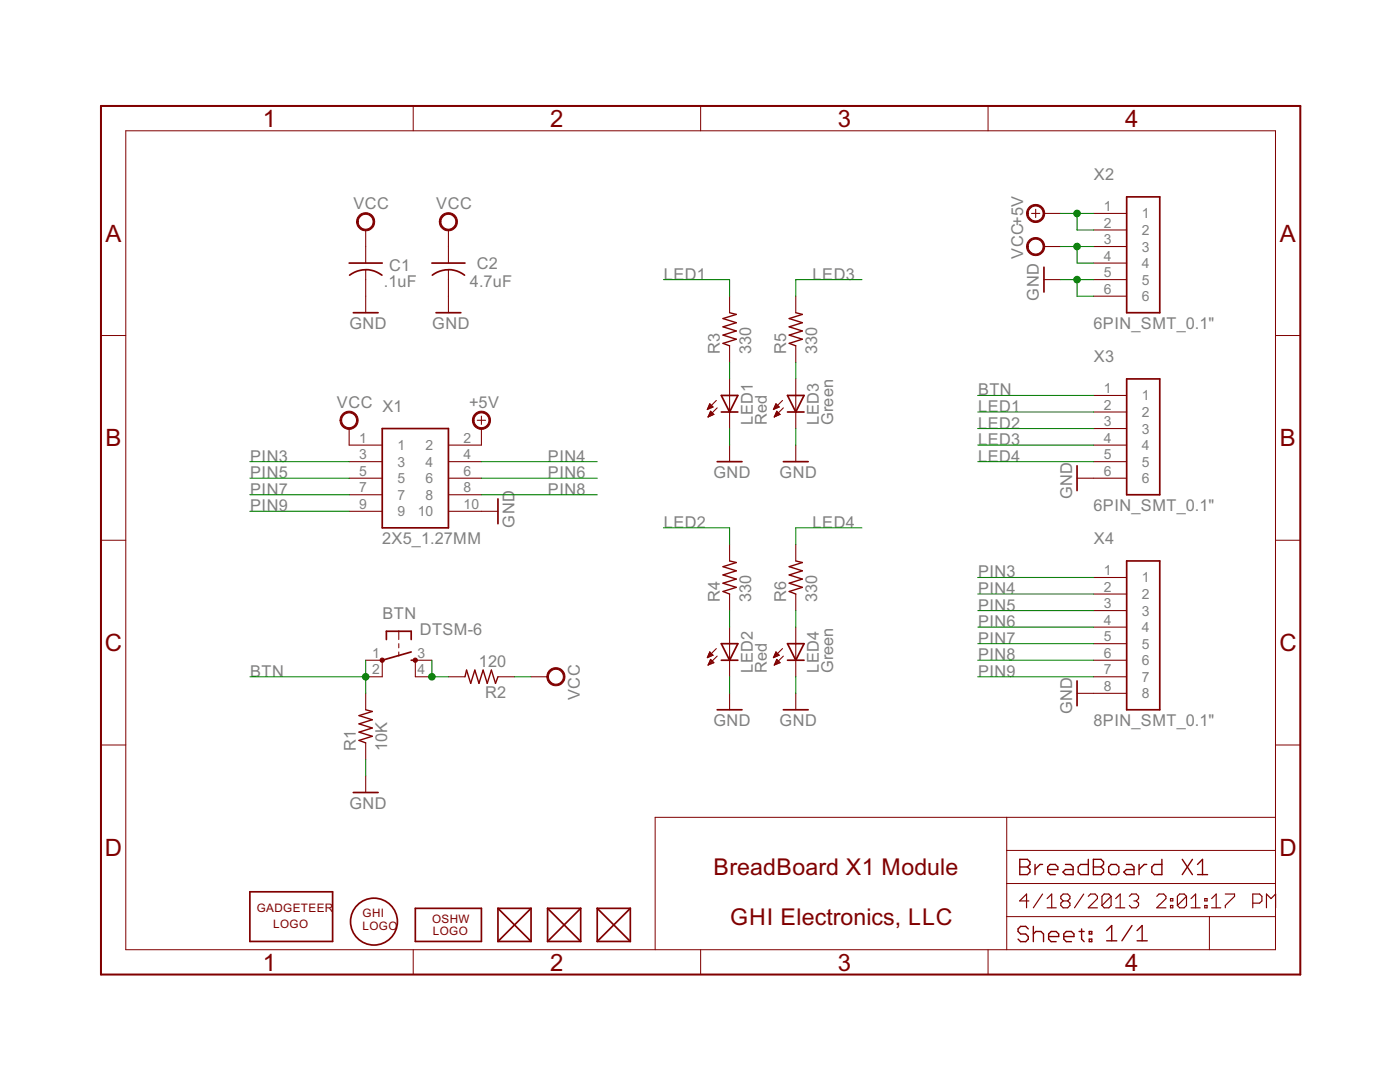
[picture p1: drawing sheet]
<svg xmlns="http://www.w3.org/2000/svg" width="279mm" height="216mm" viewBox="0 0 279 216" stroke-linecap="round" stroke-linejoin="round" font-family="sans-serif">
<g fill="none" stroke="#800000" stroke-width=".34">
<path d="M224.9 39.3h6.6v23.1h-6.6zM69.7 52.5h6.6M73 53.8l1.7 .3 1.5 .8M73 53.8l-1.7 .3-1.5 .8M86.2 52.5h6.6M89.5 53.8l1.7 .3 1.5 .8M89.5 53.8l-1.7 .3-1.5 .8M208.3 53.3v5M70.5 62.4h5M87 62.4h5M144 78.9h3.3l-1.7 3.3zM157.2 78.9h3.3l-1.7 3.3z"/>
<path d="M224.9 75.6h6.6v23.1h-6.6zM76.3 85.5h13.2v19.8h-13.2zM99.4 99.5v5M143.1 92.1h5M144 82.2h3.3M156.3 92.1h5M157.2 82.2h3.3M214.9 92.9v5M224.9 111.9h6.6v29.7h-6.6zM77.1 127.6v-1.6h5v1.6M82.1 131.7h.8M82.1 130.1l-5.8 1.6"/>
<path d="M144 128.4h3.3l-1.7 3.3zM144 131.7h3.3M157.2 131.7h3.3M157.2 128.4h3.3l-1.7 3.3zM214.9 135.9v4.9M70.5 158.1h5M143.1 141.6h5M156.3 141.6h5M49.9 177.9h16.5v10h-16.5zM82.9 181.3h13.2v6.6h-13.2zM99.4 181.3v6.6M99.4 187.9h6.6"/>
<path d="M99.4 181.3h6.6M99.4 181.3l6.6 6.6M106 181.3l-6.6 6.6M106 181.3v6.6M109.3 187.9h6.6M109.3 181.3h6.6M109.3 181.3l6.6 6.6M109.3 181.3v6.6M115.9 181.3l-6.6 6.6M115.9 181.3v6.6M119.2 187.9h6.6M119.2 181.3h6.6"/>
<path d="M119.2 181.3l6.6 6.6M119.2 181.3v6.6M125.8 181.3l-6.6 6.6M125.8 181.3v6.6"/>
<circle cx="74.6" cy="183.9" r="4.7"/>
</g>
<g fill="none" stroke="#800000" stroke-width=".21">
<path d="M73 45.9v6.6M73 53.8v8.6M89.5 45.9v6.6M89.5 53.8v8.6M145.6 59.1v3.3M158.8 59.1v3.3M205.9 42.6h1.6M206.7 41.8v1.6M208.3 42.6h3.3M208.3 49.2h3.3M208.3 55.8h3.3M218.2 42.6h6.7"/>
<path d="M218.2 45.9h6.7M218.2 49.2h6.7M218.2 52.5h6.7M218.2 55.8h6.7M218.2 59.1h6.7M143 79.9l-1.8 1.8M145.6 69v3.3M145.6 75.6v9.9M156.2 79.9l-1.9 1.8M158.8 69v3.3M158.8 75.6v9.9M218.2 78.9h6.7"/>
<path d="M69.7 85.5v3.3h6.6M69.7 92.1h6.6M69.7 95.4h6.6M69.7 98.7h6.6M89.5 92.1h6.6M89.5 95.4h6.6M89.5 98.7h6.6M95.2 83.9h1.7M96.1 83v1.7M96.1 85.5v3.3h-6.6M141.2 81.7h.1M141.2 81.5h.4"/>
<path d="M141.3 81.3h.7M141.3 83.2h.1M141.4 81.2h.9M141.4 83h.4M141.5 81h.6M141.5 82.8h.7M141.5 80.9h.4M141.5 82.7h1M141.6 80.7h.2M141.6 82.5h.7M141.6 80.6l.7 .6-1.1 .5zM141.7 82.3h.4"/>
<path d="M141.8 82.2h.1M141.8 82l.7 .7-1.2 .5zM143.1 81.4l-1.8 1.8M145.6 88.8v3.3M154.4 81.7h.1M154.5 81.5h.3M154.5 81.3h.7M154.5 83.2h.1M154.6 81.2h.9M154.6 83h.4M154.7 81h.6M154.7 82.8h.6"/>
<path d="M154.7 80.9h.5M154.7 82.7h1M154.8 80.7h.2M154.8 82.5h.7M154.9 80.6l.6 .6-1.2 .5zM154.9 82.3h.4M155 82.2h.2M155 82l.7 .7-1.2 .5zM156.3 81.4l-1.8 1.8M158.8 88.8v3.3M214.9 95.4h10M218.2 88.8h6.7"/>
<path d="M218.2 92.1h6.7M218.2 82.2h6.7M218.2 85.5h6.7M69.7 102h6.6M89.5 102h9.9M145.6 108.6v3.3M145.6 118.5v3.3M158.8 108.6v3.3M158.8 118.5v3.3M218.2 115.2h6.7M218.2 118.5h6.7M73 138.3v3.3"/>
<path d="M73 131.7h3.3v3.3h-3.3M79.6 126v1.6M79.6 128.4v.9M79.6 130.1v.8M86.2 131.7h-3.3v3.3h3.3M89.5 135h3.3M99.4 135h3.3M106 135h3.3M141.2 131.1h.3M141.3 130.9h.6M141.4 130.7h.9M141.4 132.6h.2"/>
<path d="M141.4 130.6h.8M141.5 132.4h.5M141.5 130.4h.5M141.5 132.2h.9M141.6 130.3h.2M141.6 132.1h.7M141.6 130.1l-.4 1.1M141.6 130.1l.7 .6M141.6 130.1h.1M141.7 131.9h.5M141.7 131.7h.3M141.8 131.6h.1"/>
<path d="M141.8 131.6l.7 .6-1.2 .5zM142.3 130.7l-1.1 .5M143 129.4l-1.8 1.8M143.1 130.9l-1.8 1.8M145.6 125.1v9.9M145.6 138.3v3.3M154.4 131.1h.3M154.5 130.9h.6M154.6 130.7h.9M154.6 132.6h.3M154.6 130.6h.8M154.7 132.4h.5"/>
<path d="M154.7 130.4h.5M154.7 132.2h.9M154.8 130.3h.2M154.8 132.1h.7M154.9 130.1h.1M154.9 130.1l-.6 1.1M154.9 130.1l.6 .6-1.2 .5M154.9 131.9h.5M154.9 131.7h.3M155 131.6h.1M155 131.6l.7 .6-1.2 .5zM156.2 129.4l-1.9 1.8"/>
<path d="M156.3 130.9l-1.8 1.8M158.8 125.1v9.9M158.8 138.3v3.3M214.9 138.3h10M218.2 121.8h6.7M218.2 125.1h6.7M218.2 128.4h6.7M218.2 131.7h6.7M218.2 135h6.7M73 148.2v3.3M73 154.8v3.3"/>
</g>
<g fill="#800000" stroke="#800000" stroke-width=".2">
<path d="M94.7 82.7a1.81 1.81 0 0 1 2.9 .1 1.81 1.81 0 0 1-1 2.8 1.81 1.81 0 0 1-2.3-1.7h.3a1.49 1.49 0 0 1 2.1-1.4 1.49 1.49 0 0 1 .3 2.5 1.49 1.49 0 0 1-2.4-.8v-.3h-.3z" fill-rule="evenodd"/>
<path d="M68.5 82.4a1.81 1.81 0 0 1 2.8 .7 1.81 1.81 0 0 1-1.2 2.5 1.81 1.81 0 0 1-2.2-1.7h.3a1.49 1.49 0 0 1 2.1-1.4 1.49 1.49 0 0 1 .3 2.5 1.49 1.49 0 0 1-2.4-.8v-.3h-.3a1.76 1.76 0 0 1 .6-1.5z" fill-rule="evenodd"/>
<path d="M71.8 42.8a1.82 1.82 0 0 1 2.8 .6 1.82 1.82 0 0 1-1.2 2.6 1.82 1.82 0 0 1-2.2-1.8h.3a1.49 1.49 0 0 1 2.1-1.3 1.49 1.49 0 0 1 .3 2.5 1.49 1.49 0 0 1-2.4-.8v-.4h-.3a1.76 1.76 0 0 1 .6-1.4z" fill-rule="evenodd"/>
<path d="M88.1 43.1a1.81 1.81 0 0 1 2.9 .1 1.81 1.81 0 0 1-1 2.8 1.81 1.81 0 0 1-2.3-1.8h.3a1.49 1.49 0 0 1 2.1-1.3 1.49 1.49 0 0 1 .3 2.5 1.49 1.49 0 0 1-2.4-.8v-.4h-.3z" fill-rule="evenodd"/>
<path d="M205.5 41.2a1.82 1.82 0 0 1 2.8 .6 1.82 1.82 0 0 1-1.2 2.6 1.82 1.82 0 0 1-2.2-1.8h.3a1.49 1.49 0 0 1 2.2-1.2 1.49 1.49 0 0 1 .2 2.5 1.49 1.49 0 0 1-2.4-1v-.3h-.3a1.76 1.76 0 0 1 .6-1.4z" fill-rule="evenodd"/>
<path d="M205.5 47.8a1.82 1.82 0 0 1 2.8 .6 1.82 1.82 0 0 1-1.2 2.6 1.82 1.82 0 0 1-2.2-1.8h.3a1.49 1.49 0 0 1 2.2-1.2 1.49 1.49 0 0 1 .2 2.5 1.49 1.49 0 0 1-2.4-1v-.3h-.3a1.76 1.76 0 0 1 .6-1.4z" fill-rule="evenodd"/>
<path d="M109.5 133.9a1.81 1.81 0 0 1 2.9 .1 1.81 1.81 0 0 1-.9 2.7 1.81 1.81 0 0 1-2.4-1.7h.4a1.49 1.49 0 0 1 2.1-1.3 1.49 1.49 0 0 1 .3 2.5 1.49 1.49 0 0 1-2.4-.8v-.4h-.4z" fill-rule="evenodd"/>
<circle cx="76.3" cy="131.7" r=".44"/>
<circle cx="82.9" cy="131.7" r=".44"/>
</g>
<g fill="none" stroke="#800000" stroke-width=".2">
<path d="M25.1 26.1h229.5v163.4h-229.5zM82.5 21.1v5M139.8 21.1v5M197.2 21.1v5M20.2 67h4.9M254.6 67h4.9M20.2 107.8h4.9M254.6 107.8h4.9M20.2 148.7h4.9M254.6 148.7h4.9M200.9 163.1v26.4M200.9 176.3h53.7"/>
<path d="M200.9 169.7h53.7M254.6 163.1h-123.9v26.4M82.5 189.5v5M139.8 189.5v5M197.2 189.5v5M200.9 182.9h53.7M241.4 182.9v6.6"/>
</g>
<g fill="none" stroke="#800000" stroke-width=".28">
<path d="M145.6 62.4l1.3 .3-2.6 .9 2.6 .8-2.6 .8 2.6 .8-2.6 .9 2.6 .8-2.6 .8 1.3 .5M158.8 62.4l1.3 .3-2.6 .9 2.6 .8-2.6 .8 2.6 .8-2.6 .9 2.6 .8-2.6 .8 1.3 .5M145.6 111.9l1.3 .3-2.6 .9 2.6 .8-2.6 .8 2.6 .8-2.6 .9 2.6 .8-2.6 .8 1.3 .5M158.8 111.9l1.3 .3-2.6 .9 2.6 .8-2.6 .8 2.6 .8-2.6 .9 2.6 .8-2.6 .8 1.3 .5M92.8 135l.3-1.3 .8 2.7 .9-2.7 .8 2.7 .8-2.7 .8 2.7 .9-2.7 .8 2.7 .5-1.4M73 141.6l1.3 .4-2.7 .8 2.7 .8-2.7 .8 2.7 .9-2.7 .8 2.7 .8-2.7 .8 1.4 .5M203.5 171.5h1.5l.5 .5v.5l-.5 .5 .5 .5v.5l-.5 .5h-1.5zM203.5 173h1.5M206.6 172.5v2M208.1 172.5h-.5l-1 1M209.1 173.5h2v-.5l-.5-.5h-1l-.5 .5v1l.5 .5h1M212.6 172.5h1.1l.5 .5v1.5h-1.6l-.5-.5 .5-.5h1.6"/>
<path d="M217.2 171.5v3h-1.5l-.5-.5v-1l.5-.5h1.5M218.2 171.5h1.5l.5 .5v.5l-.5 .5 .5 .5v.5l-.5 .5h-1.5zM218.2 173h1.5M221.3 173l.5-.5h1l.5 .5v1l-.5 .5h-1l-.5-.5zM224.8 172.5h1l.5 .5v1.5h-1.5l-.5-.5 .5-.5h1.5M227.3 172.5v2M228.9 172.5h-.6l-1 1M231.9 171.5v3h-1.5l-.5-.5v-1l.5-.5h1.5M235.9 171.5l2.1 3M238 171.5l-2.1 3M239 174.5h2M239 172.5l1-1v3"/>
<path d="M205.2 185.4l-.5-.6h-1l-.5 .6v.5l.5 .5h1l.5 .5v.5l-.5 .5h-1l-.5-.5M206.2 186.4l.5-.5h1.1l.5 .5v1.5M206.2 184.8v3.1M209.3 186.9h2v-.5l-.5-.5h-1l-.5 .5v1l.5 .5h1M212.3 186.9h2v-.5l-.5-.5h-1l-.5 .5v1l.5 .5h1M215.3 185.9h1.1M215.9 185.4v2l.5 .5M217.4 185.9h.5v.5h-.5zM217.4 187.4h.5v.5h-.5zM220.9 185.7l1-1v3M220.9 187.7h2M225.9 184.7l-2 3"/>
<path d="M226.9 187.7h2.1M226.9 185.7l1-1v3"/>
</g>
<g fill="none" stroke="#800000" stroke-width=".23">
<path d="M205.3 179.8h-1.8l1.4-1.4v2.7M208.1 178.4l-1.9 2.7M209 179.3l.9-.9v2.7M212.2 179.8h.9M212.2 179.8l-.5 .4v.5l.5 .4h.9l.4-.4v-.5l-.4-.4M212.2 179.8l-.5-.5v-.4l.5-.5h.9l.4 .5v.4l-.4 .5M216.3 178.4l-1.9 2.7M217.2 178.9l.4-.5h.9l.5 .5v.4l-1.8 1.8h1.8M221.7 178.9v1.8l-.4 .4h-.9l-.5-.4M221.7 178.9l-.4-.5h-.9l-.5 .5v1.8M221.7 178.9l-1.8 1.8M222.7 179.3l.9-.9v2.7"/>
<path d="M225.4 178.9l.4-.5h1l.4 .5v.4l-.4 .5M226.3 179.8h.5M226.8 179.8l.4 .4v.5l-.4 .4h-1l-.4-.4M230.9 178.9l.4-.5h.9l.5 .5v.4l-1.8 1.8h1.8M233.6 179.3h.5v.5h-.5zM236.8 178.9v1.8l-.5 .4h-.9l-.4-.4M236.8 178.9l-.5-.5h-.9l-.4 .5v1.8M236.8 178.9l-1.8 1.8M237.7 179.3l.9-.9v2.7M240.4 179.3h.5v.5h-.5zM241.8 179.3l.9-.9v2.7M244.5 178.4h1.9v.5l-1.9 1.8v.4"/>
<path d="M209 181.1h1.8M222.7 181.1h1.8M233.6 180.7h.5v.4h-.5zM237.7 181.1h1.8M240.4 180.7h.5v.4h-.5zM241.8 181.1h1.8M250 180.2h1.4l.4-.4v-.9l-.4-.5h-1.4v2.7M252.8 181.1v-2.7l.9 .9 .9-.9v2.7"/>
</g>
<path d="M20.2 21.1h239.3v173.4h-239.3z" fill="none" stroke="#800000" stroke-width=".4"/>
<g fill="none" stroke="#008000" stroke-width=".21">
<path d="M132.4 55.8h13.2v3.3M172 55.8h-13.2v3.3M211.6 49.2h6.6M211.6 55.8h6.6M211.6 42.6h6.6M214.9 49.2v3.3h3.3M214.9 42.6v3.3h3.3M214.9 55.8v3.3h3.3M145.6 72.3v3.3M158.8 72.3v3.3M195.1 78.9h23.1M49.9 92.1h19.8"/>
<path d="M49.9 95.4h19.8M49.9 98.7h19.8M96.1 92.1h23.1M96.1 95.4h23.1M96.1 98.7h23.1M145.6 85.5v3.3M158.8 85.5v3.3M195.1 92.1h23.1M195.1 88.8h23.1M195.1 85.5h23.1M195.1 82.2h23.1M49.9 102h19.8"/>
<path d="M132.4 105.3h13.2v3.3M172 105.3h-13.2v3.3M195.1 115.2h23.1M195.1 118.5h23.1M49.9 135h23.1M73 131.7v6.6M86.2 131.7v3.3h3.3M102.7 135h3.3M145.6 121.8v3.3M145.6 135v3.3M158.8 121.8v3.3M158.8 135v3.3"/>
<path d="M195.1 135h23.1M195.1 121.8h23.1M195.1 128.4h23.1M195.1 125.1h23.1M195.1 131.7h23.1M73 151.5v3.3"/>
</g>
<g fill="#008000" stroke="#008000" stroke-width=".2">
<circle cx="214.9" cy="49.2" r=".66"/>
<circle cx="214.9" cy="55.8" r=".66"/>
<circle cx="214.9" cy="42.6" r=".66"/>
<circle cx="86.2" cy="135" r=".66"/>
<circle cx="73" cy="135" r=".66"/>
</g>
<g font-size="5.3" fill="#800000">
<text x="52.5" y="25.3">1</text>
<text x="109.8" y="25.3">2</text>
<text x="167.2" y="25.3">3</text>
<text x="224.5" y="25.3">4</text>
<text x="21" y="48.2">A</text>
<text x="255.4" y="48.2">A</text>
<text x="21" y="89.1">B</text>
<text x="255.4" y="89.1">B</text>
<text x="20.9" y="129.9">C</text>
<text x="255.3" y="129.9">C</text>
<text x="20.9" y="170.8">D</text>
<text x="255.3" y="170.8">D</text>
<text x="52.5" y="193.7">1</text>
<text x="109.8" y="193.7">2</text>
<text x="167.2" y="193.7">3</text>
<text x="224.5" y="193.7">4</text>
</g>
<g font-size="5.2" fill="#800000">
<text x="142.4" y="174.7">BreadBoard X1 Module</text>
<text x="145.7" y="184.6">GHI Electronics, LLC</text>
</g>
<g font-size="3.6" fill="#808080">
<text x="218.3" y="36">X2</text>
<text x="70.6" y="41.8">VCC</text>
<text x="87.1" y="41.8">VCC</text>
<text x="77.7" y="54">C1</text>
<text x="95.2" y="53.7">C2</text>
<text x="204.2" y="51.6" transform="rotate(-90 204.2 51.6)">VCC+5V</text>
<text x="76.6" y="57.3">.1uF</text>
<text x="93.8" y="57.3">4.7uF</text>
<text x="132.5" y="55.8">LED1</text>
<text x="162.2" y="55.8">LED3</text>
<text x="207.3" y="60" transform="rotate(-90 207.3 60)">GND</text>
<text x="69.7" y="65.7">GND</text>
<text x="86.2" y="65.7">GND</text>
<text x="218.2" y="65.7">6PIN_SMT_0.1&quot;</text>
<text x="143.7" y="70.6" transform="rotate(-90 143.7 70.6)">R3</text>
<text x="149.9" y="70.7" transform="rotate(-90 149.9 70.7)">330</text>
<text x="156.9" y="70.6" transform="rotate(-90 156.9 70.6)">R5</text>
<text x="163.1" y="70.7" transform="rotate(-90 163.1 70.7)">330</text>
<text x="218.3" y="72.3">X3</text>
<text x="67.3" y="81.4">VCC X1</text>
<text x="93.6" y="81.4">+5V</text>
<text x="195.2" y="82.2">LED1</text>
<text x="195.2" y="78.9">BTN</text>
<text x="150.2" y="84.8" transform="rotate(-90 150.2 84.8)">LED1</text>
<text x="153" y="84.8" transform="rotate(-90 153 84.8)">Red</text>
<text x="163.4" y="84.8" transform="rotate(-90 163.4 84.8)">LED3</text>
<text x="166.2" y="84.8" transform="rotate(-90 166.2 84.8)">Green</text>
<text x="195.2" y="88.8">LED3</text>
<text x="195.2" y="85.5">LED2</text>
<text x="49.9" y="92.1">PIN3</text>
<text x="49.9" y="95.4">PIN5</text>
<text x="109.3" y="92.1">PIN4</text>
<text x="109.3" y="95.4">PIN6</text>
<text x="142.4" y="95.4">GND</text>
<text x="155.6" y="95.4">GND</text>
<text x="195.2" y="92.1">LED4</text>
<text x="49.9" y="98.7">PIN7</text>
<text x="109.3" y="98.7">PIN8</text>
<text x="213.9" y="99.6" transform="rotate(-90 213.9 99.6)">GND</text>
<text x="49.9" y="102">PIN9</text>
<text x="102.7" y="105.3" transform="rotate(-90 102.7 105.3)">GND</text>
<text x="132.5" y="105.3">LED2</text>
<text x="162.2" y="105.3">LED4</text>
<text x="218.2" y="102">6PIN_SMT_0.1&quot;</text>
<text x="76.3" y="108.6">2X5_1.27MM</text>
<text x="218.3" y="108.6">X4</text>
<text x="195.2" y="115.2">PIN3</text>
<text x="195.2" y="118.5">PIN4</text>
<text x="76.3" y="123.5">BTN</text>
<text x="143.7" y="120.1" transform="rotate(-90 143.7 120.1)">R4</text>
<text x="149.9" y="120.2" transform="rotate(-90 149.9 120.2)">330</text>
<text x="156.9" y="120.1" transform="rotate(-90 156.9 120.1)">R6</text>
<text x="163.1" y="120.2" transform="rotate(-90 163.1 120.2)">330</text>
<text x="195.2" y="121.8">PIN5</text>
<text x="195.2" y="125.1">PIN6</text>
<text x="83.8" y="126.8">DTSM-6</text>
<text x="195.2" y="128.4">PIN7</text>
<text x="195.2" y="131.7">PIN8</text>
<text x="49.9" y="135">BTN</text>
<text x="95.6" y="133">120</text>
<text x="150.2" y="134.3" transform="rotate(-90 150.2 134.3)">LED2</text>
<text x="153" y="134.3" transform="rotate(-90 153 134.3)">Red</text>
<text x="163.4" y="134.3" transform="rotate(-90 163.4 134.3)">LED4</text>
<text x="166.2" y="134.3" transform="rotate(-90 166.2 134.3)">Green</text>
<text x="195.2" y="135">PIN9</text>
<text x="96.8" y="139.3">R2</text>
<text x="115.7" y="139.7" transform="rotate(-90 115.7 139.7)">VCC</text>
<text x="213.9" y="142.5" transform="rotate(-90 213.9 142.5)">GND</text>
<text x="71" y="149.8" transform="rotate(-90 71 149.8)">R1</text>
<text x="77.3" y="149.9" transform="rotate(-90 77.3 149.9)">10K</text>
<text x="142.4" y="144.9">GND</text>
<text x="155.6" y="144.9">GND</text>
<text x="218.2" y="144.9">8PIN_SMT_0.1&quot;</text>
<text x="69.7" y="161.4">GND</text>
</g>
<g font-size="3.1" fill="#808080">
<text x="220.3" y="42.1">1</text>
<text x="220.3" y="45.4">2</text>
<text x="227.9" y="43.6">1</text>
<text x="227.9" y="46.9">2</text>
<text x="220.3" y="48.7">3</text>
<text x="220.3" y="52">4</text>
<text x="227.9" y="50.2">3</text>
<text x="227.9" y="53.5">4</text>
<text x="220.3" y="55.3">5</text>
<text x="220.3" y="58.6">6</text>
<text x="227.9" y="56.8">5</text>
<text x="227.9" y="60.1">6</text>
<text x="220.3" y="78.4">1</text>
<text x="220.3" y="81.8">2</text>
<text x="227.9" y="79.9">1</text>
<text x="227.9" y="83.2">2</text>
<text x="71.7" y="88.4">1</text>
<text x="79.3" y="89.8">1</text>
<text x="84.9" y="89.8">2</text>
<text x="92.5" y="88.4">2</text>
<text x="220.3" y="85.1">3</text>
<text x="220.3" y="88.4">4</text>
<text x="227.9" y="86.5">3</text>
<text x="227.9" y="89.8">4</text>
<text x="71.7" y="91.7">3</text>
<text x="71.7" y="95">5</text>
<text x="79.3" y="93.1">3</text>
<text x="84.9" y="93.1">4</text>
<text x="92.5" y="91.7">4</text>
<text x="92.5" y="95">6</text>
<text x="220.3" y="91.7">5</text>
<text x="220.3" y="95">6</text>
<text x="227.9" y="93.1">5</text>
<text x="71.7" y="98.3">7</text>
<text x="71.7" y="101.6">9</text>
<text x="79.3" y="96.4">5</text>
<text x="79.3" y="99.7">7</text>
<text x="84.9" y="96.4">6</text>
<text x="84.9" y="99.7">8</text>
<text x="92.5" y="98.3">8</text>
<text x="92.5" y="101.6">10</text>
<text x="227.9" y="96.4">6</text>
<text x="79.3" y="103">9</text>
<text x="83.4" y="103">10</text>
<text x="220.3" y="114.8">1</text>
<text x="220.3" y="118.1">2</text>
<text x="227.9" y="116.2">1</text>
<text x="227.9" y="119.5">2</text>
<text x="220.3" y="121.4">3</text>
<text x="220.3" y="124.7">4</text>
<text x="227.9" y="122.8">3</text>
<text x="74.3" y="131.3">1</text>
<text x="83.3" y="131.3">3</text>
<text x="220.3" y="128">5</text>
<text x="220.3" y="131.3">6</text>
<text x="227.9" y="126.1">4</text>
<text x="227.9" y="129.4">5</text>
<text x="74.3" y="134.6">2</text>
<text x="83.3" y="134.6">4</text>
<text x="220.3" y="134.6">7</text>
<text x="220.3" y="137.9">8</text>
<text x="227.9" y="132.7">6</text>
<text x="227.9" y="136">7</text>
<text x="227.9" y="139.3">8</text>
</g>
<g font-size="2.6" fill="#800000">
<text x="51.2" y="181.9">GADGETEER</text>
<text x="54.5" y="185.2">LOGO</text>
<text x="72.4" y="183.1">GHI</text>
<text x="72.4" y="185.5">LOGO</text>
<text x="86.2" y="184.2">OSHW</text>
<text x="86.4" y="186.5">LOGO</text>
</g>
</svg>
